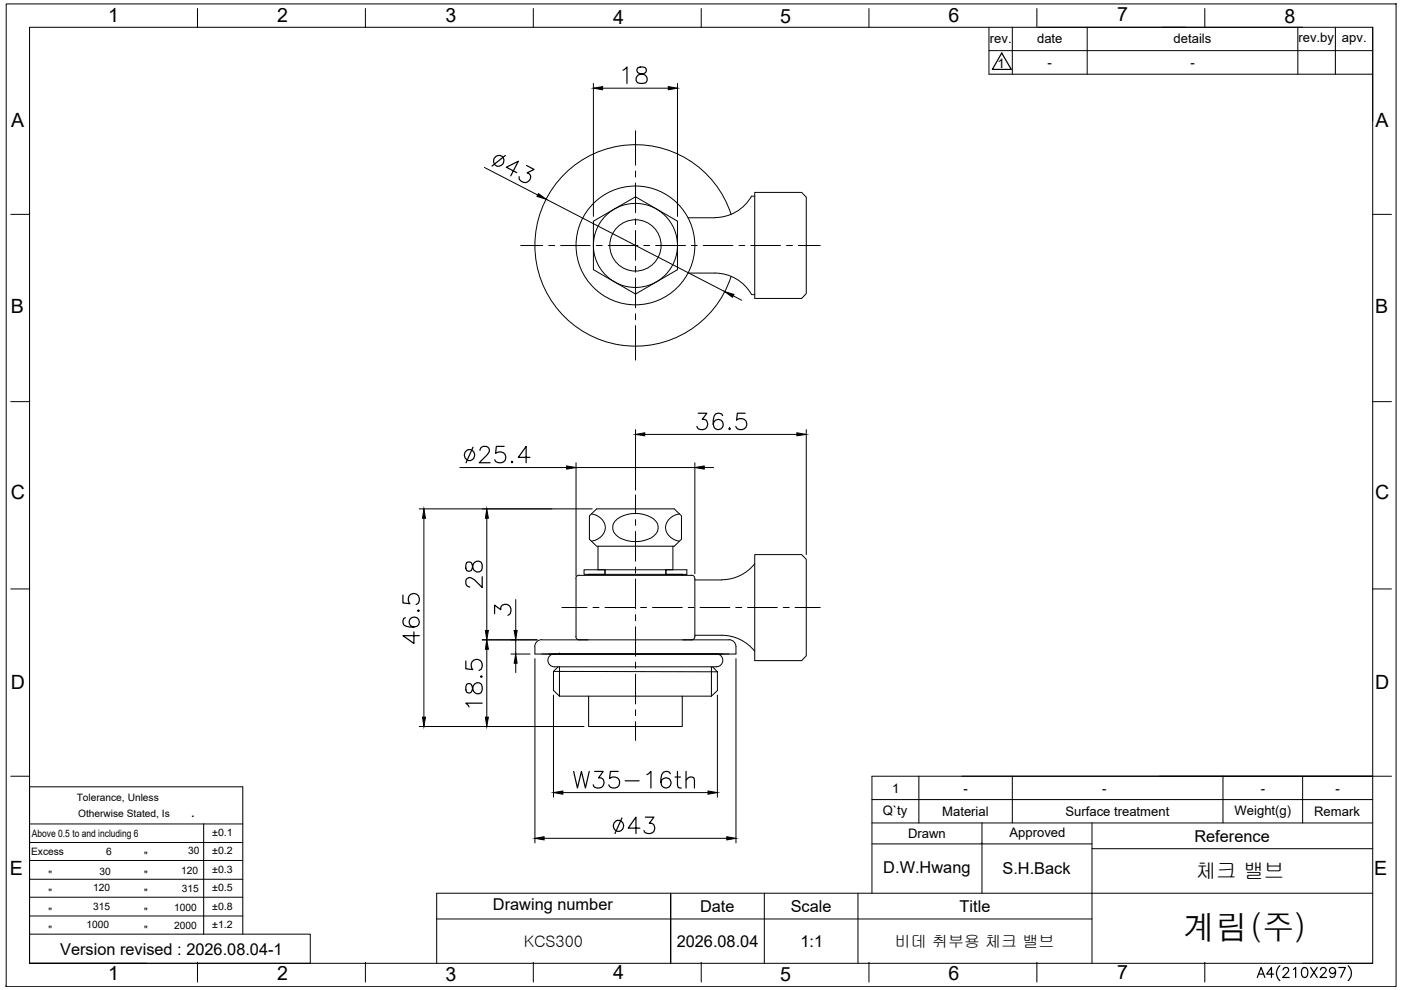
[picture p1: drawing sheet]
<svg xmlns="http://www.w3.org/2000/svg" width="297mm" height="210mm" viewBox="0 0 297 210" stroke-linecap="round" stroke-linejoin="round" font-family="sans-serif">
<!-- layer: FORM -->
<g fill="none" stroke="#000" stroke-width=".21">
<path d="M1.3 .8h294.7v208.4h-294.7zM6.3 5.8h284.7v198.4h-284.7zM41.9 1.8v4M77.5 1.8v4M113.1 1.8v4M148.7 1.8v4M184.2 1.8v4M209.7 10.7h81.3M209.7 5.8v9.9h81.3M214.6 5.8v9.9M219.8 1.8v4M230.5 5.8v9.9"/>
<path d="M246.4 5.8h29.8M255.4 1.8v4M275.2 5.8v9.9M283.1 5.8v9.9M291 5.8v19.8M2.3 45.5h4M6.3 45.5h.1M291 45.5h4M2.3 85.2h4M6.3 85.2h.1M291 85.2h4M2.3 124.9h4"/>
<path d="M6.3 124.9h.1M291 124.9h4M2.3 164.6h4M51.5 166.8v31.3M184.9 174.5h106.1M184.9 178.9h46.6M184.9 169.5h106.1M194.8 164.6v9.9M208.2 174.5v14.9M214.6 164.6v9.9M231.5 174.5v29.7M231.5 179.9h59.5"/>
<path d="M259.3 164.6v9.9M276.2 164.6v9.9M295 164.6h-110.1v24.8M6.3 198.1h59.5v6.1h-59.5zM92.6 194.8h138.9M142.2 189.4v14.8v-14.8M162.1 189.4v14.8M181.9 189.4v14.8M291 189.4h-198.4v14.8M6.3 204.2h24.8M41.9 204.2h.1M41.9 204.2v4"/>
<path d="M77.5 204.2h.1M77.5 204.2v4M113.1 204.2h.1M113.1 204.2v4M148.7 204.2h.1M148.7 204.2v4M184.2 204.2h.1M184.2 204.2v4M219.8 204.2h.1M219.8 204.2v4M255.4 204.2h.1M255.4 204.2v4"/>
<path d="M276.2 204.2h14.8"/>
</g>
<!-- layer: 0 -->
<g fill="none" stroke="#000" stroke-width=".21">
<path d="M125.8 17.7v28.2M127.8 18.7h13.9M143.6 17.7v28.2M220.1 5.8h31.3M102.7 35.5l11.3 5.8M134.7 27.7v7.3M134.7 36.3v1.2M134.7 38.8v6.3M110.4 52.1h4.7M115.8 42.2l37.9 19.6M116.3 52.1h1.3M118.9 52.1h6.2"/>
<path d="M125.8 46.9l8.9-5.2 8.9 5.2v10.3l-8.9 5.1-8.9-5.1zM126.4 52.1h1.3M128.9 52.1h6.4M134.7 46.4v1.2M134.7 48.9v6.3M134.7 56.5v1.2M134.7 59v6.3M136.5 52.1h1.3M139 52.1h6.3M145.9 57.9h5.7a8.9 8.9 0 0 1 7.7 4.6M145.9 46.2h5.7M146.6 52.1h1.2"/>
<path d="M149.1 52.1h6.3M155 45.5a21.3 21.3 0 0 0-32.8-10.7 21.3 21.3 0 0 0 0 34.5 21.3 21.3 0 0 0 32.8-10.7M156.7 52.1h1.2M159.2 52.1h6.3M159.3 41.6a8.9 8.9 0 0 1-7.7 4.5M159.4 41.6h.6M160 40.8h10l.9 1v20.5l-.9 1h-10zM166.8 52.1h1.2M169.2 52.1h4.7M134.7 66.5v1.3M134.7 69v7.4M155.4 62.7l1.8 1"/>
<path d="M159.4 62.5h.6M97.5 99.1h22.6M122.1 98.1v24.1M122.1 99.1h25.2M134.7 91.1v12.8M136.7 92.1h32.3M147.3 98.1v23.6M149.3 99.1h2M170.9 91.1v26.5M88.9 107.9h36.7M89.9 109.9v42.1M103.2 109.9v23.8"/>
<path d="M125 109.4l1.5-1.5h16.5l1.5 1.5v4.9l-1.5 1.5h-16.5l-1.5-1.5zM125.4 109a2.97 2.97 0 0 1 2.7 4 3.6 3.6 0 0 1-2.7 1.8M126.8 115.8v5h1.5v1h-3.6M130.4 110.5a6.5 6.5 0 0 1 8.7 0 2.29 2.29 0 0 1-1.1 3.6 6.7 6.7 0 0 1-7.6-.9 2.08 2.08 0 0 1 0-2.7zM134.7 104.9v4M134.7 110.2v1.2M134.7 112.7v6.3M142.7 115.8v5h-1.5v1M144.1 109a2.97 2.97 0 0 0-2.7 4 3.6 3.6 0 0 0 2.7 1.8M160 119.5a8.9 8.9 0 0 1-7 3.4M160 117.6h10l.9 1v20.5l-.9 1h-10zM102.2 135.7h11.7"/>
<path d="M103.2 137.7v14.3M108.3 138.7h4.1M109.3 127.1v6.6M109.3 135.7v3M113.4 139.6v39.1M114.9 135.6a1.5 1.5 0 0 0-1.5 1.5M114.9 135.7h9.8M117.5 138.6a1.38 1.38 0 0 0-1.3 1.4 1.38 1.38 0 0 0 1.3 1.4h34.4M118.6 138.7h.1M119.1 128.8h5.4M122.1 135a.7 .7 0 0 0 .7 .7h22.5M122.1 122.7v12.3"/>
<path d="M122.8 121.9a.7 .7 0 0 0-.7 .7M122.8 122h23.8M123.8 120.8h21.8v1h-21.8zM125.7 128.8h1.3M128.3 128.8h6.3M134.7 120.3v1.2M134.7 122.8v6.3M134.7 130.3v1.3M134.7 132.9v6.2M135.8 128.8h1.3M138.3 128.8h6.4M141.2 121.8h3.5v.2"/>
<path d="M141.2 120.8v1M144.7 135.7l9.8-.1a1.5 1.5 0 0 1 1.5 1.5v1.6h-42.6v-1.6M145.9 128.8h1.3M146.6 121.9a.7 .7 0 0 1 .7 .7v12.4M147.3 135a.7 .7 0 0 1-.7 .7M147.3 134.7h5.7a8.9 8.9 0 0 1 7 3.4M147.3 123h5.7M148.4 128.8h6.3M151.9 138.6a1.38 1.38 0 0 1 1.3 1.4 1.38 1.38 0 0 1-1.3 1.4M156 128.8h1.3M156 139.6v39.1M158.5 128.8h6.3"/>
<path d="M166.1 128.8h1.2M168.6 128.8h5.3M88.9 154h34.9M109.3 140.6v2M117.3 142.4v4l1.3 1.2M117.3 147.4v21.6M117.3 142.4h34.8M118.3 141.4l-1 1M118.6 147.6h32.2M118.6 141.4v6.2M124.8 147.6v6.4h19.9v-6.4M134.7 140.4v1.3"/>
<path d="M134.7 142.9v6.4M134.7 150.5v1.3M134.7 153v4M150.8 141.4v6.2M151.1 141.4l1 1M152.1 142.4v4l-1.3 1.2M152.1 147.4v21.6M6.3 178.6h45.2M6.3 174.7h45.2M43.2 174.7v23.4M51.5 166.8h-45.2v31.3M115.4 177.7h38.7"/>
<path d="M119.3 168h30.8M203.9 164.6h87.1M6.3 194.2h45.2M6.3 190.2h45.2M6.3 186.4h45.2M6.3 182.4h45.2"/>
<circle cx="134.7" cy="52" r="12.6"/>
<circle cx="134.7" cy="52" r="8.9"/>
<circle cx="134.7" cy="52" r="5.4"/>
</g>
<!-- layer: 5 -->
<g fill="none" stroke="#000" stroke-width=".25">
<path d="M296 .8h.1M1.3 209.2h.1M266.6 207.2l.8-2.1 .8 2.1M266.9 206.5h1M270 206.5h-1.4l1-1.4v2.1M271.4 204.8a2.09 2.09 0 0 0 0 3.1M272 205.6a.65 .65 0 0 1 1.1-.3 .67 .67 0 0 1-.2 .9l-1 1h1.4M274.2 205.6l.5-.5v2.1M276.2 205.3a.62 .62 0 0 1 1 .3 1.41 1.41 0 0 1-.5 1.6h-.2a1.35 1.35 0 0 1-.3-1.9zM277.9 205.1l1.4 2.1M279.3 205.1l-1.4 2.1M280 205.6l.1-.3 .3-.2a.67 .67 0 0 1 .8 .5l-.3 .6-1 1h1.4"/>
<path d="M283.2 205.9a.66 .66 0 0 1-.9 .5 .66 .66 0 0 1-.3-1 .66 .66 0 0 1 1 0 1.15 1.15 0 0 1-.6 1.8l-.4-.2M283.8 205.1h1.4l-.9 2.1M285.8 204.8a2.18 2.18 0 0 1 0 3.1"/>
</g>
<!-- layer: TEXT -->
<path d="M212.4 11.2l2 3.5h-4zM208.2 178.9h.1" fill="none" stroke="#000" stroke-width=".25"/>
<!-- layer: 0 -->
<g fill="#000" stroke="#000" stroke-width=".21">
<path d="M125.8 18.7l2-.3v.6zM141.7 18.4l1.9 .3-1.9 .3zM114.2 41l1.6 1.2-2-.6zM153.7 61.8l1.9 .6-.3 .6zM120.1 98.8l2 .3-2 .4zM134.7 92.1l2-.3v.6zM147.3 99.1l2-.3v.7zM169 91.8l1.9 .3-1.9 .3zM89.9 107.9l.3 2h-.6zM103.2 107.9l.3 2h-.6zM102.9 133.7h.6l-.3 2zM103.2 135.7l.3 2h-.6z"/>
<path d="M109 133.7h.6l-.3 2zM89.6 152h.6l-.3 2zM102.9 152h.6l-.3 2zM109.3 138.7l.3 1.9h-.6zM113.4 177.7l2-.3v.7zM117.3 168l2-.3v.7zM150.1 167.7l2 .3-2 .4zM154.1 177.4l1.9 .3-1.9 .4z"/>
</g>
<g fill="none" stroke="#000" stroke-width=".25">
<path d="M132.1 14.9l.8-.7v3.5M135.2 14.4a.72 .72 0 0 0 .4 1.2l.6 .1a.98 .98 0 0 1 1 .9 .98 .98 0 0 1-.8 1.1l-1.2-.1a1.03 1.03 0 0 1-.3-1.2 1.03 1.03 0 0 1 1-.7l.6-.1a.72 .72 0 0 0 .4-1.2l-.5-.2zM107.1 33l-2.8 2.2M109.6 36.6l-2.2-1.1 2.5-1.3-1.6 3.1M111.6 35.1l1.6 .8-1.4 .7a1.12 1.12 0 0 1 .5 1.7 1.12 1.12 0 0 1-1.8 .1l-.4-.4v-.5M100.3 94.8l-1.5 3.3M101.8 95.5a.88 .88 0 0 1 .6-.9h.7a.89 .89 0 0 1 .5 1.4l-2 2.1h2.3M106.9 94.6h-1.7l-.1 1.5a1.23 1.23 0 0 1 1.8 0 1.23 1.23 0 0 1-.2 1.8 1.29 1.29 0 0 1-1.8-.4M108.5 97.8l.2 .1-.2 .2-.1-.2zM112.4 97h-2.5l1.6-2.4v3.5M148 87.6h1.9l-1 1.3a1.08 1.08 0 0 1 1.2 1 1.08 1.08 0 0 1-1 1.2 .96 .96 0 0 1-1.4-.7M153.2 88.1a.99 .99 0 0 0-1-.5 .99 .99 0 0 0-.8 .7 2.53 2.53 0 0 0 .3 2.6 1.06 1.06 0 0 0 1.5-.4 1.06 1.06 0 0 0-.7-1.5 1.06 1.06 0 0 0-1.3 .9"/>
<path d="M154.5 90.9l.2-.2 .2 .2-.2 .2zM158 87.6h-1.7l-.1 1.5a1.23 1.23 0 0 1 1.8 0 1.23 1.23 0 0 1-.2 1.8 1.23 1.23 0 0 1-1.8-.5M98.9 119.3l-.1 .5 .1 1.2a.72 .72 0 0 0 1.2-.4 1.52 1.52 0 0 1 1-1.6 .91 .91 0 0 1 1.1 .8v.7a1 1 0 0 1-1 .8 1 1 0 0 1-1-1l-.1-.7a.72 .72 0 0 0-1.2-.3zM85.4 126.2v1.6l1.5 .2a1.23 1.23 0 0 1 0-1.9 1.23 1.23 0 0 1 1.8 .3 1.23 1.23 0 0 1-.5 1.8M85.9 131a.99 .99 0 0 0-.5 .9 .99 .99 0 0 0 .7 .9 2.53 2.53 0 0 0 2.6-.3 1.06 1.06 0 0 0-.4-1.6 1.06 1.06 0 0 0-1.5 .7 1.06 1.06 0 0 0 1 1.4M87.8 134v2.4l-2.4-1.6h3.5M88.7 129.3l.2 .2-.2 .2-.1-.2zM102.2 122.3v2.3l-1.6-1.7a1.1 1.1 0 0 0-1.7-.1l-.1 .3v.7a.88 .88 0 0 0 .8 .6M104.9 130.1v-1.8l1.3 1a1.12 1.12 0 0 1 1.3-1.2 1.12 1.12 0 0 1 .8 1.5l-.1 .5-.5 .4M98.8 140.2v1.6l1.4 .2a1.23 1.23 0 0 1 0-1.9 1.23 1.23 0 0 1 1.9 .2 1.23 1.23 0 0 1-.5 1.8M98.9 145.1a1.3 1.3 0 0 0 .4 1.8h.3a2.09 2.09 0 0 0 .8-1.6 .96 .96 0 0 1 1.1-.6 .96 .96 0 0 1 .7 .9v.6a1 1 0 0 1-1 .9 1 1 0 0 1-1-1l-.1-.7a.68 .68 0 0 0-1.2-.3zM101.9 143.5l.2-.2 .1 .2-.1 .1z"/>
<path d="M102.2 149.1h-3.4l.6 .8M121.6 163.6l.8 3.5 .9-3.5 .8 3.5 .8-3.5M126.1 163.6h1.8l-1 1.3a1.12 1.12 0 0 1 1.2 1.3 1.12 1.12 0 0 1-1.5 .9l-.5-.2-.3-.5M131.1 163.6h-1.7l-.2 1.5a1.21 1.21 0 0 1 1.9 0 1.21 1.21 0 0 1-.3 1.8 1.21 1.21 0 0 1-1.7-.5M131.9 173.4l-1.5 3.3M132.5 165.6h3M135.7 175.6h-2.5l1.6-2.3v3.4M136.8 173.3h1.8l-.9 1.3a1.12 1.12 0 0 1 1.1 1.3 1.12 1.12 0 0 1-1.5 .8l-.5-.1-.3-.5M137.2 164.2l.8-.6v3.5M142.1 164.1a.99 .99 0 0 0-1.5-.4 3.1 3.1 0 0 0-.3 2.9 1.08 1.08 0 0 0 1.7 .1 1.08 1.08 0 0 0-.4-1.7 1.08 1.08 0 0 0-1.5 .9M143.1 164.7h1.2M143.6 163.6v2.8l.2 .5 .6 .2"/>
<path d="M145.5 165.4l.8-.7 .8 .2 .1 2.2M145.5 163.6v3.5"/>
<circle cx="105.8" cy="34.1" r="1.13"/>
<circle cx="99.5" cy="96.4" r="1.15"/>
<circle cx="131.1" cy="175.1" r="1.15"/>
</g>
<text font-size="6.9" x="250.9" y="199">계림(주)</text>
<text font-size="4.3" x="253.5" y="186.2">체크 밸브</text>
<g font-size="4.2">
<text x="22.9" y="4.6">1</text>
<text x="58.8" y="4.7">2</text>
<text x="94.4" y="4.8">3</text>
<text x="130" y="5.1">4</text>
<text x="165.4" y="4.9">5</text>
<text x="201.1" y="4.7">6</text>
<text x="236.9" y="4.6">7</text>
<text x="272.3" y="4.9">8</text>
<text x="2.4" y="27">A</text>
<text x="291.6" y="27">A</text>
<text x="2.3" y="66.3">B</text>
<text x="291.5" y="66.3">B</text>
<text x="2.3" y="105.9">C</text>
<text x="291.6" y="105.9">C</text>
<text x="2.3" y="146">D</text>
<text x="291.6" y="146">D</text>
<text x="2.1" y="185.5">E</text>
<text x="291.3" y="185.5">E</text>
<text x="22.9" y="207.8">1</text>
<text x="58.8" y="207.8">2</text>
<text x="94.4" y="207.9">3</text>
<text x="130" y="207.6">4</text>
<text x="165.4" y="208.1">5</text>
<text x="201.1" y="207.8">6</text>
<text x="236.9" y="207.7">7</text>
</g>
<g font-size="3.5">
<text x="253.2" y="178.5">Reference</text>
<text x="187.3" y="185">D.W.Hwang</text>
<text x="212.6" y="185.4">S.H.Back</text>
<text x="104.5" y="193">Drawing number</text>
<text x="148.4" y="193.3">Date</text>
<text x="167.6" y="193.3">Scale</text>
<text x="203.5" y="193.3">Title</text>
<text x="12.7" y="202.4">Version revised : 2026.08.04-1</text>
<text x="143.5" y="200.8">2026.08.04</text>
<text x="169.7" y="200.8">1:1</text>
</g>
<g font-size="3.4">
<text x="111.1" y="200.8">KCS300</text>
<text x="189.7" y="200.7">비데 취부용 체크 밸브</text>
</g>
<text font-size="3.2" x="40.5" y="173.3">.</text>
<g font-size="2.8">
<text x="209.9" y="9.2">rev.</text>
<text x="219.9" y="9.2">date</text>
<text x="248.8" y="9.2">details</text>
<text x="275.3" y="9">rev.by</text>
<text x="284.5" y="9">apv.</text>
<text x="211.5" y="14.5">1</text>
<text x="222.1" y="14.3">-</text>
<text x="252.4" y="14.2">-</text>
<text x="187.2" y="172.7">Q`ty</text>
<text x="189.2" y="168">1</text>
<text x="199.8" y="173">Material</text>
<text x="204.3" y="168">-</text>
<text x="225.9" y="173">Surface treatment</text>
<text x="233.7" y="168.1">-</text>
<text x="261.7" y="172.7">Weight(g)</text>
<text x="267.3" y="168">-</text>
<text x="278.6" y="173">Remark</text>
<text x="283.2" y="168">-</text>
<text x="192.5" y="177.7">Drawn</text>
<text x="214" y="177.4">Approved</text>
</g>
<g font-size="2.2">
<text x="16.3" y="169.8">Tolerance, Unless</text>
<text x="16.6" y="173.1">Otherwise Stated, Is</text>
<text x="6.8" y="177.4">Above 0.5 to and including 6</text>
<text x="45" y="177.2">±0.1</text>
<text x="6.6" y="181.2">Excess</text>
<text x="21.1" y="185.6">30</text>
<text x="22.5" y="181.2">6</text>
<text x="30.6" y="182.1">&quot;</text>
<text x="38.4" y="185.2">120</text>
<text x="39.9" y="181.2">30</text>
<text x="45" y="181">±0.2</text>
<text x="45" y="185.1">±0.3</text>
<text x="10.3" y="186.2">&quot;</text>
<text x="10.3" y="190">&quot;</text>
<text x="19.7" y="189">120</text>
<text x="30.6" y="186.2">&quot;</text>
<text x="30.6" y="190">&quot;</text>
<text x="38.6" y="189.1">315</text>
<text x="45" y="188.9">±0.5</text>
<text x="10.3" y="197.9">&quot;</text>
<text x="10.3" y="194">&quot;</text>
<text x="18.3" y="196.7">1000</text>
<text x="19.8" y="192.9">315</text>
<text x="30.6" y="197.9">&quot;</text>
<text x="30.6" y="194">&quot;</text>
<text x="36.9" y="197">2000</text>
<text x="37" y="193.2">1000</text>
<text x="45" y="193">±0.8</text>
<text x="45" y="196.8">±1.2</text>
</g>
</svg>
